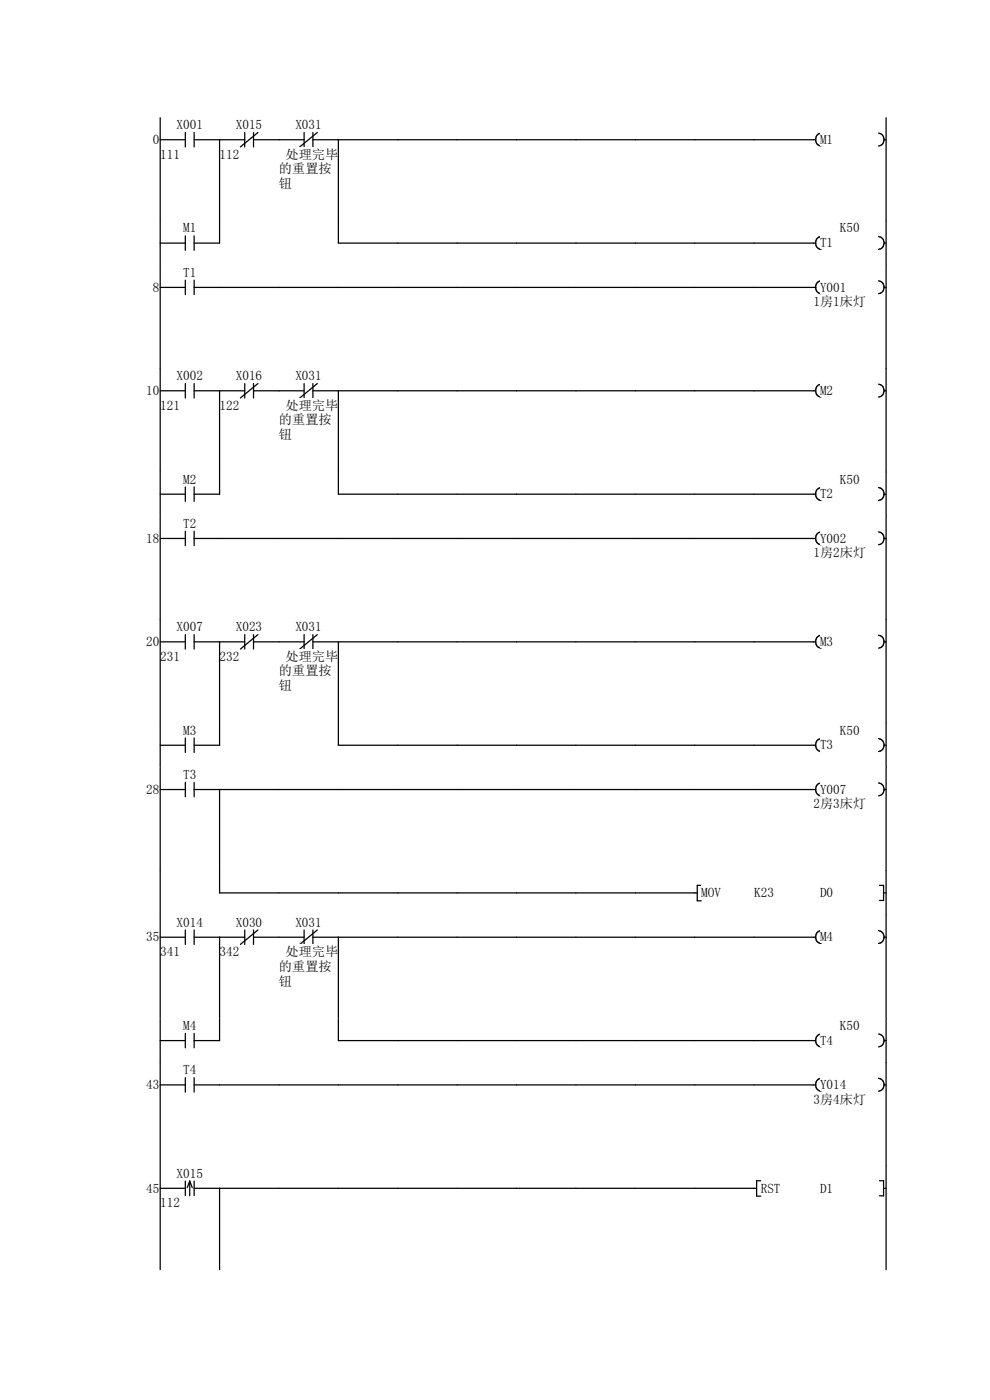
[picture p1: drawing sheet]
<svg xmlns="http://www.w3.org/2000/svg" width="210mm" height="297mm" viewBox="0 0 210 297" stroke-linecap="round" stroke-linejoin="round" font-family="sans-serif">
<path d="M34 29.6h5.3M39.3 28.1v3.1M41.2 29.6h5.4M41.2 28.1v3.1" fill="none" stroke="#070000" stroke-width=".27"/>
<path d="M34 31.2h4.2v2.8h-4.2z" fill="#fff"/>
<path d="M34 25v21.9" fill="none" stroke="#070000" stroke-width=".27"/>
<path d="M50 25h5.6v2.8h-5.6z" fill="#fff"/>
<path d="M46.6 29.6h5.3M51.9 28.1v3.1M53.8 29.6h5.4M53.8 28.1v3.1M54.7 28.1l-3.7 3.1" fill="none" stroke="#070000" stroke-width=".27"/>
<path d="M46.6 31.2h4.2v2.8h-4.2z" fill="#fff"/>
<path d="M46.6 29.6v17.3" fill="none" stroke="#070000" stroke-width=".27"/>
<path d="M62.7 25h5.5v2.8h-5.5z" fill="#fff"/>
<path d="M59.2 29.6h5.3M64.5 28.1v3.1M66.4 29.6h5.4M66.4 28.1v3.1M67.3 28.1l-3.7 3.1" fill="none" stroke="#070000" stroke-width=".27"/>
<g fill="#fff">
<path d="M59.2 31.2h12.6v2.8h-12.6z"/>
<path d="M59.2 34.4h11.2v2.8h-11.2z"/>
<path d="M59.2 37.5h2.9v2.8h-2.9z"/>
</g>
<path d="M173 29.6h-101.2v17.3M174.2 28.2a1.38 1.38 0 0 0-1.2 1.4 1.38 1.38 0 0 0 1.2 1.4" fill="none" stroke="#070000" stroke-width=".27"/>
<path d="M173.9 28.1h2.8v2.8h-2.8z" fill="#fff"/>
<path d="M186.4 28.2a1.38 1.38 0 0 1 1.2 1.4 1.38 1.38 0 0 1-1.2 1.4M187.5 29.6h.5M188 25v21.9" fill="none" stroke="#070000" stroke-width=".27"/>
<g fill="#fff">
<path d="M20 46.9h14v9.4h-14z"/>
<path d="M34 46.9h12.6v9.4h-12.6z"/>
<path d="M46.6 46.9h12.6v9.4h-12.6z"/>
<path d="M59.2 46.9h12.6v9.4h-12.6z"/>
<path d="M71.8 46.9h12.6v9.4h-12.6z"/>
<path d="M84.4 46.9h12.6v9.4h-12.6z"/>
<path d="M97 46.9h12.6v9.4h-12.6z"/>
<path d="M109.6 46.9h12.6v9.4h-12.6z"/>
<path d="M122.2 46.9h12.6v9.4h-12.6z"/>
<path d="M134.8 46.9h12.6v9.4h-12.6z"/>
<path d="M147.4 46.9h12.6v9.4h-12.6z"/>
<path d="M160 46.9h12.6v9.4h-12.6z"/>
<path d="M172.6 46.9h15.4v9.4h-15.4z"/>
<path d="M38.9 46.9h2.8v2.8h-2.8z"/>
</g>
<path d="M34 51.6h5.3M34 46.9v9.4M39.3 50v3.1M41.2 50v3.1M46.6 46.9v4.7h-5.4M71.8 46.9v4.7h101.2M174.2 50.2a1.39 1.39 0 0 0-1.2 1.3 1.39 1.39 0 0 0 1.2 1.4" fill="none" stroke="#070000" stroke-width=".27"/>
<g fill="#fff">
<path d="M178.2 46.9h4.2v2.8h-4.2z"/>
<path d="M173.9 50h2.8v2.8h-2.8z"/>
</g>
<path d="M186.4 50.2a1.38 1.38 0 0 1 1.2 1.3 1.38 1.38 0 0 1-1.2 1.4M187.5 51.6h.5M188 46.9v9.4" fill="none" stroke="#070000" stroke-width=".27"/>
<g fill="#fff">
<path d="M20 56.3h14v22h-14z"/>
<path d="M34 56.3h12.6v22h-12.6z"/>
<path d="M46.6 56.3h12.6v22h-12.6z"/>
<path d="M59.2 56.3h12.6v22h-12.6z"/>
<path d="M71.8 56.3h12.6v22h-12.6z"/>
<path d="M84.4 56.3h12.6v22h-12.6z"/>
<path d="M97 56.3h12.6v22h-12.6z"/>
<path d="M109.6 56.3h12.6v22h-12.6z"/>
<path d="M122.2 56.3h12.6v22h-12.6z"/>
<path d="M134.8 56.3h12.6v22h-12.6z"/>
<path d="M147.4 56.3h12.6v22h-12.6z"/>
<path d="M160 56.3h12.6v22h-12.6z"/>
<path d="M172.6 56.3h15.4v22h-15.4z"/>
<path d="M32.4 59.4h1.4v2.8h-1.4z"/>
<path d="M38.9 56.3h2.8v2.8h-2.8z"/>
</g>
<path d="M34 56.3v21.9M39.3 59.4v3.1M41.2 59.4v3.1M174.2 59.6a1.39 1.39 0 0 0-1.2 1.3 1.39 1.39 0 0 0 1.2 1.4M34 61h5.3M41.2 61h131.8" fill="none" stroke="#070000" stroke-width=".27"/>
<path d="M173.9 59.4h5.6v2.8h-5.6z" fill="#fff"/>
<path d="M186.4 59.6a1.38 1.38 0 0 1 1.2 1.3 1.38 1.38 0 0 1-1.2 1.4M187.5 61h.5" fill="none" stroke="#070000" stroke-width=".27"/>
<path d="M172.6 62.6h11.2v2.8h-11.2z" fill="#fff"/>
<path d="M188 56.3v21.9" fill="none" stroke="#070000" stroke-width=".27"/>
<g fill="#fff">
<path d="M20 78.3h14v21.9h-14z"/>
<path d="M34 78.3h12.6v21.9h-12.6z"/>
<path d="M46.6 78.3h12.6v21.9h-12.6z"/>
<path d="M59.2 78.3h12.6v21.9h-12.6z"/>
<path d="M71.8 78.3h12.6v21.9h-12.6z"/>
<path d="M84.4 78.3h12.6v21.9h-12.6z"/>
<path d="M97 78.3h12.6v21.9h-12.6z"/>
<path d="M109.6 78.3h12.6v21.9h-12.6z"/>
<path d="M122.2 78.3h12.6v21.9h-12.6z"/>
<path d="M134.8 78.3h12.6v21.9h-12.6z"/>
<path d="M147.4 78.3h12.6v21.9h-12.6z"/>
<path d="M160 78.3h12.6v21.9h-12.6z"/>
<path d="M172.6 78.3h15.4v21.9h-15.4z"/>
<path d="M31 81.4h2.8v2.8h-2.8z"/>
<path d="M37.5 78.2h5.6v2.8h-5.6z"/>
</g>
<path d="M34 82.9h5.3M39.3 81.4v3M41.2 82.9h5.4M41.2 81.4v3" fill="none" stroke="#070000" stroke-width=".27"/>
<path d="M34 84.5h4.2v2.8h-4.2z" fill="#fff"/>
<path d="M34 78.2v22" fill="none" stroke="#070000" stroke-width=".27"/>
<path d="M50 78.2h5.6v2.8h-5.6z" fill="#fff"/>
<path d="M46.6 82.9h5.3M51.9 81.4v3M53.8 82.9h5.4M53.8 81.4v3M54.7 81.4l-3.7 3" fill="none" stroke="#070000" stroke-width=".27"/>
<path d="M46.6 84.5h4.2v2.8h-4.2z" fill="#fff"/>
<path d="M46.6 82.9v17.3" fill="none" stroke="#070000" stroke-width=".27"/>
<path d="M62.7 78.2h5.5v2.8h-5.5z" fill="#fff"/>
<path d="M59.2 82.9h5.3M64.5 81.4v3M66.4 82.9h5.4M66.4 81.4v3M67.3 81.4l-3.7 3" fill="none" stroke="#070000" stroke-width=".27"/>
<g fill="#fff">
<path d="M59.2 84.5h12.6v2.8h-12.6z"/>
<path d="M59.2 87.6h11.2v2.8h-11.2z"/>
<path d="M59.2 90.8h2.9v2.8h-2.9z"/>
</g>
<path d="M173 82.9h-101.2v17.3M174.2 81.5a1.39 1.39 0 0 0-1.2 1.4 1.39 1.39 0 0 0 1.2 1.3" fill="none" stroke="#070000" stroke-width=".27"/>
<path d="M173.9 81.4h2.8v2.8h-2.8z" fill="#fff"/>
<path d="M188 78.2v22M186.4 81.5a1.38 1.38 0 0 1 1.2 1.4 1.38 1.38 0 0 1-1.2 1.3M187.5 82.9h.5" fill="none" stroke="#070000" stroke-width=".27"/>
<g fill="#fff">
<path d="M20 100.2h14v9.4h-14z"/>
<path d="M34 100.2h12.6v9.4h-12.6z"/>
<path d="M46.6 100.2h12.6v9.4h-12.6z"/>
<path d="M59.2 100.2h12.6v9.4h-12.6z"/>
<path d="M71.8 100.2h12.6v9.4h-12.6z"/>
<path d="M84.4 100.2h12.6v9.4h-12.6z"/>
<path d="M97 100.2h12.6v9.4h-12.6z"/>
<path d="M109.6 100.2h12.6v9.4h-12.6z"/>
<path d="M122.2 100.2h12.6v9.4h-12.6z"/>
<path d="M134.8 100.2h12.6v9.4h-12.6z"/>
<path d="M147.4 100.2h12.6v9.4h-12.6z"/>
<path d="M160 100.2h12.6v9.4h-12.6z"/>
<path d="M172.6 100.2h15.4v9.4h-15.4z"/>
<path d="M38.9 100.2h2.8v2.8h-2.8z"/>
</g>
<path d="M34 104.8h5.3M34 100.2v9.4M39.3 103.3v3.1M41.2 103.3v3.1M46.6 100.2v4.6h-5.4M71.8 100.2v4.6h101.2M174.2 103.4a1.38 1.38 0 0 0-1.2 1.4 1.38 1.38 0 0 0 1.2 1.4" fill="none" stroke="#070000" stroke-width=".27"/>
<g fill="#fff">
<path d="M178.2 100.2h4.2v2.8h-4.2z"/>
<path d="M173.9 103.3h2.8v2.8h-2.8z"/>
</g>
<path d="M186.4 103.4a1.38 1.38 0 0 1 1.2 1.4 1.38 1.38 0 0 1-1.2 1.4M187.5 104.8h.5M188 100.2v9.4" fill="none" stroke="#070000" stroke-width=".27"/>
<g fill="#fff">
<path d="M20 109.6h14v21.9h-14z"/>
<path d="M34 109.6h12.6v21.9h-12.6z"/>
<path d="M46.6 109.6h12.6v21.9h-12.6z"/>
<path d="M59.2 109.6h12.6v21.9h-12.6z"/>
<path d="M71.8 109.6h12.6v21.9h-12.6z"/>
<path d="M84.4 109.6h12.6v21.9h-12.6z"/>
<path d="M97 109.6h12.6v21.9h-12.6z"/>
<path d="M109.6 109.6h12.6v21.9h-12.6z"/>
<path d="M122.2 109.6h12.6v21.9h-12.6z"/>
<path d="M134.8 109.6h12.6v21.9h-12.6z"/>
<path d="M147.4 109.6h12.6v21.9h-12.6z"/>
<path d="M160 109.6h12.6v21.9h-12.6z"/>
<path d="M172.6 109.6h15.4v21.9h-15.4z"/>
<path d="M31 112.7h2.8v2.8h-2.8z"/>
<path d="M38.9 109.6h2.8v2.8h-2.8z"/>
</g>
<path d="M34 114.2h5.3M34 109.6v21.9M39.3 112.7v3.1M41.2 114.2h131.8M41.2 112.7v3.1M174.2 112.8a1.39 1.39 0 0 0-1.2 1.4 1.39 1.39 0 0 0 1.2 1.4" fill="none" stroke="#070000" stroke-width=".27"/>
<path d="M173.9 112.7h5.6v2.8h-5.6z" fill="#fff"/>
<path d="M186.4 112.8a1.38 1.38 0 0 1 1.2 1.4 1.38 1.38 0 0 1-1.2 1.4M187.5 114.2h.5" fill="none" stroke="#070000" stroke-width=".27"/>
<path d="M172.6 115.8h11.2v2.8h-11.2z" fill="#fff"/>
<path d="M188 109.6v21.9" fill="none" stroke="#070000" stroke-width=".27"/>
<g fill="#fff">
<path d="M20 131.5h14v22h-14z"/>
<path d="M34 131.5h12.6v22h-12.6z"/>
<path d="M46.6 131.5h12.6v22h-12.6z"/>
<path d="M59.2 131.5h12.6v22h-12.6z"/>
<path d="M71.8 131.5h12.6v22h-12.6z"/>
<path d="M84.4 131.5h12.6v22h-12.6z"/>
<path d="M97 131.5h12.6v22h-12.6z"/>
<path d="M109.6 131.5h12.6v22h-12.6z"/>
<path d="M122.2 131.5h12.6v22h-12.6z"/>
<path d="M134.8 131.5h12.6v22h-12.6z"/>
<path d="M147.4 131.5h12.6v22h-12.6z"/>
<path d="M160 131.5h12.6v22h-12.6z"/>
<path d="M172.6 131.5h15.4v22h-15.4z"/>
<path d="M31 134.6h2.8v2.8h-2.8z"/>
<path d="M37.5 131.5h5.6v2.8h-5.6z"/>
</g>
<path d="M34 136.2h5.3M39.3 134.6v3.1M41.2 136.2h5.4M41.2 134.6v3.1" fill="none" stroke="#070000" stroke-width=".27"/>
<path d="M34 137.8h4.2v2.7h-4.2z" fill="#fff"/>
<path d="M34 131.5v21.9" fill="none" stroke="#070000" stroke-width=".27"/>
<path d="M50 131.5h5.6v2.8h-5.6z" fill="#fff"/>
<path d="M46.6 136.2h5.3M51.9 134.6v3.1M53.8 136.2h5.4M53.8 134.6v3.1M54.7 134.6l-3.7 3.1" fill="none" stroke="#070000" stroke-width=".27"/>
<path d="M46.6 137.8h4.2v2.7h-4.2z" fill="#fff"/>
<path d="M46.6 136.2v17.2" fill="none" stroke="#070000" stroke-width=".27"/>
<path d="M62.7 131.5h5.5v2.8h-5.5z" fill="#fff"/>
<path d="M59.2 136.2h5.3M64.5 134.6v3.1M66.4 136.2h5.4M66.4 134.6v3.1M67.3 134.6l-3.7 3.1" fill="none" stroke="#070000" stroke-width=".27"/>
<g fill="#fff">
<path d="M59.2 137.8h12.6v2.7h-12.6z"/>
<path d="M59.2 140.9h11.2v2.8h-11.2z"/>
<path d="M59.2 144h2.9v2.8h-2.9z"/>
</g>
<path d="M173 136.2h-101.2v17.2M174.2 134.8a1.39 1.39 0 0 0-1.2 1.3 1.39 1.39 0 0 0 1.2 1.4" fill="none" stroke="#070000" stroke-width=".27"/>
<path d="M173.9 134.6h2.8v2.8h-2.8z" fill="#fff"/>
<path d="M186.4 134.8a1.38 1.38 0 0 1 1.2 1.3 1.38 1.38 0 0 1-1.2 1.4M187.5 136.2h.5M188 131.5v21.9" fill="none" stroke="#070000" stroke-width=".27"/>
<g fill="#fff">
<path d="M20 153.5h14v9.4h-14z"/>
<path d="M34 153.5h12.6v9.4h-12.6z"/>
<path d="M46.6 153.5h12.6v9.4h-12.6z"/>
<path d="M59.2 153.5h12.6v9.4h-12.6z"/>
<path d="M71.8 153.5h12.6v9.4h-12.6z"/>
<path d="M84.4 153.5h12.6v9.4h-12.6z"/>
<path d="M97 153.5h12.6v9.4h-12.6z"/>
<path d="M109.6 153.5h12.6v9.4h-12.6z"/>
<path d="M122.2 153.5h12.6v9.4h-12.6z"/>
<path d="M134.8 153.5h12.6v9.4h-12.6z"/>
<path d="M147.4 153.5h12.6v9.4h-12.6z"/>
<path d="M160 153.5h12.6v9.4h-12.6z"/>
<path d="M172.6 153.5h15.4v9.4h-15.4z"/>
<path d="M38.9 153.4h2.8v2.8h-2.8z"/>
</g>
<path d="M34 158.1h5.3M34 153.4v9.4M39.3 156.6v3M41.2 156.6v3M46.6 153.4v4.7h-5.4M71.8 153.4v4.7h101.2M174.2 156.7a1.39 1.39 0 0 0-1.2 1.4 1.39 1.39 0 0 0 1.2 1.3" fill="none" stroke="#070000" stroke-width=".27"/>
<g fill="#fff">
<path d="M178.2 153.4h4.2v2.8h-4.2z"/>
<path d="M173.9 156.5h2.8v2.8h-2.8z"/>
</g>
<path d="M186.4 156.7a1.38 1.38 0 0 1 1.2 1.4 1.38 1.38 0 0 1-1.2 1.3M187.5 158.1h.5M188 153.4v9.4" fill="none" stroke="#070000" stroke-width=".27"/>
<g fill="#fff">
<path d="M20 162.9h14v21.9h-14z"/>
<path d="M34 162.9h12.6v21.9h-12.6z"/>
<path d="M46.6 162.9h12.6v21.9h-12.6z"/>
<path d="M59.2 162.9h12.6v21.9h-12.6z"/>
<path d="M71.8 162.9h12.6v21.9h-12.6z"/>
<path d="M84.4 162.9h12.6v21.9h-12.6z"/>
<path d="M97 162.9h12.6v21.9h-12.6z"/>
<path d="M109.6 162.9h12.6v21.9h-12.6z"/>
<path d="M122.2 162.9h12.6v21.9h-12.6z"/>
<path d="M134.8 162.9h12.6v21.9h-12.6z"/>
<path d="M147.4 162.9h12.6v21.9h-12.6z"/>
<path d="M160 162.9h12.6v21.9h-12.6z"/>
<path d="M172.6 162.9h15.4v21.9h-15.4z"/>
<path d="M31 165.9h2.8v2.8h-2.8z"/>
<path d="M38.9 162.8h2.8v2.8h-2.8z"/>
</g>
<path d="M34 167.5h5.3M34 162.8v22M39.3 166v3M41.2 167.5h131.8M41.2 166v3M46.6 167.5v17.3M174.2 166.1a1.39 1.39 0 0 0-1.2 1.4 1.39 1.39 0 0 0 1.2 1.3" fill="none" stroke="#070000" stroke-width=".27"/>
<path d="M173.9 165.9h5.6v2.8h-5.6z" fill="#fff"/>
<path d="M186.4 166.1a1.38 1.38 0 0 1 1.2 1.4 1.38 1.38 0 0 1-1.2 1.3M187.5 167.5h.5" fill="none" stroke="#070000" stroke-width=".27"/>
<path d="M172.6 169.1h11.2v2.8h-11.2z" fill="#fff"/>
<path d="M188 162.8v22" fill="none" stroke="#070000" stroke-width=".27"/>
<g fill="#fff">
<path d="M20 184.8h14v9.4h-14z"/>
<path d="M34 184.8h12.6v9.4h-12.6z"/>
<path d="M46.6 184.8h12.6v9.4h-12.6z"/>
<path d="M59.2 184.8h12.6v9.4h-12.6z"/>
<path d="M71.8 184.8h12.6v9.4h-12.6z"/>
<path d="M84.4 184.8h12.6v9.4h-12.6z"/>
<path d="M97 184.8h12.6v9.4h-12.6z"/>
<path d="M109.6 184.8h12.6v9.4h-12.6z"/>
<path d="M122.2 184.8h12.6v9.4h-12.6z"/>
<path d="M134.8 184.8h12.6v9.4h-12.6z"/>
<path d="M147.4 184.8h40.6v9.4h-40.6z"/>
</g>
<path d="M34 184.8v9.4M46.6 184.8v4.6h101.3M148.8 187.8h-.9v3.3h.9" fill="none" stroke="#070000" stroke-width=".27"/>
<g fill="#fff">
<path d="M148.8 187.9h4.2v2.8h-4.2z"/>
<path d="M160 187.9h4.2v2.8h-4.2z"/>
<path d="M173.9 187.9h2.9v2.8h-2.9z"/>
</g>
<path d="M186.6 187.8h.8v3.2h-.8M187.4 189.4h.6M188 184.8v9.4" fill="none" stroke="#070000" stroke-width=".27"/>
<g fill="#fff">
<path d="M20 194.2h14v21.9h-14z"/>
<path d="M34 194.2h12.6v21.9h-12.6z"/>
<path d="M46.6 194.2h12.6v21.9h-12.6z"/>
<path d="M59.2 194.2h12.6v21.9h-12.6z"/>
<path d="M71.8 194.2h12.6v21.9h-12.6z"/>
<path d="M84.4 194.2h12.6v21.9h-12.6z"/>
<path d="M97 194.2h12.6v21.9h-12.6z"/>
<path d="M109.6 194.2h12.6v21.9h-12.6z"/>
<path d="M122.2 194.2h12.6v21.9h-12.6z"/>
<path d="M134.8 194.2h12.6v21.9h-12.6z"/>
<path d="M147.4 194.2h12.6v21.9h-12.6z"/>
<path d="M160 194.2h12.6v21.9h-12.6z"/>
<path d="M172.6 194.2h15.4v21.9h-15.4z"/>
<path d="M31 197.3h2.8v2.8h-2.8z"/>
<path d="M37.5 194.1h5.6v2.8h-5.6z"/>
</g>
<path d="M34 198.8h5.3M39.3 197.3v3.1M41.2 198.8h5.4M41.2 197.3v3.1" fill="none" stroke="#070000" stroke-width=".27"/>
<path d="M34 200.4h4.2v2.8h-4.2z" fill="#fff"/>
<path d="M34 194.2v21.9" fill="none" stroke="#070000" stroke-width=".27"/>
<path d="M50 194.1h5.6v2.8h-5.6z" fill="#fff"/>
<path d="M46.6 198.8h5.3M51.9 197.3v3.1M53.8 198.8h5.4M53.8 197.3v3.1M54.7 197.3l-3.7 3.1" fill="none" stroke="#070000" stroke-width=".27"/>
<path d="M46.6 200.4h4.2v2.8h-4.2z" fill="#fff"/>
<path d="M46.6 198.8v17.3" fill="none" stroke="#070000" stroke-width=".27"/>
<path d="M62.7 194.1h5.5v2.8h-5.5z" fill="#fff"/>
<path d="M59.2 198.8h5.3M64.5 197.3v3.1M66.4 198.8h5.4M66.4 197.3v3.1M67.3 197.3l-3.7 3.1" fill="none" stroke="#070000" stroke-width=".27"/>
<g fill="#fff">
<path d="M59.2 200.4h12.6v2.8h-12.6z"/>
<path d="M59.2 203.5h11.2v2.8h-11.2z"/>
<path d="M59.2 206.7h2.9v2.8h-2.9z"/>
</g>
<path d="M173 198.8h-101.2v17.3M174.2 197.4a1.39 1.39 0 0 0-1.2 1.4 1.39 1.39 0 0 0 1.2 1.4" fill="none" stroke="#070000" stroke-width=".27"/>
<path d="M173.9 197.3h2.8v2.8h-2.8z" fill="#fff"/>
<path d="M186.4 197.4a1.38 1.38 0 0 1 1.2 1.4 1.38 1.38 0 0 1-1.2 1.4M187.5 198.8h.5M188 194.2v21.9" fill="none" stroke="#070000" stroke-width=".27"/>
<g fill="#fff">
<path d="M20 216.1h14v9.4h-14z"/>
<path d="M34 216.1h12.6v9.4h-12.6z"/>
<path d="M46.6 216.1h12.6v9.4h-12.6z"/>
<path d="M59.2 216.1h12.6v9.4h-12.6z"/>
<path d="M71.8 216.1h12.6v9.4h-12.6z"/>
<path d="M84.4 216.1h12.6v9.4h-12.6z"/>
<path d="M97 216.1h12.6v9.4h-12.6z"/>
<path d="M109.6 216.1h12.6v9.4h-12.6z"/>
<path d="M122.2 216.1h12.6v9.4h-12.6z"/>
<path d="M134.8 216.1h12.6v9.4h-12.6z"/>
<path d="M147.4 216.1h12.6v9.4h-12.6z"/>
<path d="M160 216.1h12.6v9.4h-12.6z"/>
<path d="M172.6 216.1h15.4v9.4h-15.4z"/>
<path d="M38.9 216.1h2.8v2.8h-2.8z"/>
</g>
<path d="M34 216.1v9.4M39.3 219.2v3.1M41.2 219.2v3.1M46.6 216.1v4.7h-5.4M71.8 216.1v4.7h101.2M174.2 219.4a1.39 1.39 0 0 0-1.2 1.3 1.39 1.39 0 0 0 1.2 1.4M34 220.8h5.3" fill="none" stroke="#070000" stroke-width=".27"/>
<g fill="#fff">
<path d="M178.2 216.1h4.2v2.8h-4.2z"/>
<path d="M173.9 219.2h2.8v2.8h-2.8z"/>
</g>
<path d="M186.4 219.4a1.38 1.38 0 0 1 1.2 1.3 1.38 1.38 0 0 1-1.2 1.4M188 216.1v9.4M187.5 220.8h.5" fill="none" stroke="#070000" stroke-width=".27"/>
<g fill="#fff">
<path d="M20 225.5h14v21.9h-14z"/>
<path d="M34 225.5h12.6v21.9h-12.6z"/>
<path d="M46.6 225.5h12.6v21.9h-12.6z"/>
<path d="M59.2 225.5h12.6v21.9h-12.6z"/>
<path d="M71.8 225.5h12.6v21.9h-12.6z"/>
<path d="M84.4 225.5h12.6v21.9h-12.6z"/>
<path d="M97 225.5h12.6v21.9h-12.6z"/>
<path d="M109.6 225.5h12.6v21.9h-12.6z"/>
<path d="M122.2 225.5h12.6v21.9h-12.6z"/>
<path d="M134.8 225.5h12.6v21.9h-12.6z"/>
<path d="M147.4 225.5h12.6v21.9h-12.6z"/>
<path d="M160 225.5h12.6v21.9h-12.6z"/>
<path d="M172.6 225.5h15.4v21.9h-15.4z"/>
<path d="M31 228.6h2.8v2.8h-2.8z"/>
<path d="M38.9 225.5h2.8v2.8h-2.8z"/>
</g>
<path d="M34 230.2h5.3M34 225.5v21.9M39.3 228.6v3.1M41.2 230.2h131.8M41.2 228.6v3.1M174.2 228.8a1.39 1.39 0 0 0-1.2 1.3 1.39 1.39 0 0 0 1.2 1.4" fill="none" stroke="#070000" stroke-width=".27"/>
<path d="M173.9 228.6h5.6v2.8h-5.6z" fill="#fff"/>
<path d="M186.4 228.8a1.38 1.38 0 0 1 1.2 1.3 1.38 1.38 0 0 1-1.2 1.4M187.5 230.2h.5" fill="none" stroke="#070000" stroke-width=".27"/>
<path d="M172.6 231.8h11.2v2.8h-11.2z" fill="#fff"/>
<path d="M188 225.5v21.9" fill="none" stroke="#070000" stroke-width=".27"/>
<g fill="#fff">
<path d="M20 247.4h14v22h-14z"/>
<path d="M34 247.4h12.6v22h-12.6z"/>
<path d="M46.6 247.4h12.6v22h-12.6z"/>
<path d="M59.2 247.4h12.6v22h-12.6z"/>
<path d="M71.8 247.4h12.6v22h-12.6z"/>
<path d="M84.4 247.4h12.6v22h-12.6z"/>
<path d="M97 247.4h12.6v22h-12.6z"/>
<path d="M109.6 247.4h12.6v22h-12.6z"/>
<path d="M122.2 247.4h12.6v22h-12.6z"/>
<path d="M134.8 247.4h12.6v22h-12.6z"/>
<path d="M147.4 247.4h12.6v22h-12.6z"/>
<path d="M160 247.4h28v22h-28z"/>
<path d="M31 250.6h2.8v2.8h-2.8z"/>
<path d="M37.5 247.4h5.6v2.8h-5.6z"/>
</g>
<path d="M34 252.1h5.3M39.3 250.6v3M40.2 250.6v3.1M40.2 250.6l.6 1.4M40.2 250.6l-.5 1.4M41.2 252.1h5.4M41.2 250.6v3" fill="none" stroke="#070000" stroke-width=".27"/>
<path d="M34 253.7h4.2v2.8h-4.2z" fill="#fff"/>
<path d="M34 247.4v22M160.5 252.1h-113.9v17.3M161.4 250.5h-.9v3.3h.9" fill="none" stroke="#070000" stroke-width=".27"/>
<g fill="#fff">
<path d="M161.4 250.6h4.2v2.8h-4.2z"/>
<path d="M173.9 250.6h2.9v2.8h-2.9z"/>
</g>
<path d="M186.6 250.5h.8v3.2h-.8M187.4 252.1h.6M188 247.4v22" fill="none" stroke="#070000" stroke-width=".27"/>
<g font-size="2.8">
<text x="37.5" y="27.4">X001</text>
<text x="50" y="27.4">X015</text>
<text x="62.7" y="27.4">X031</text>
<text x="32.4" y="30.5">0</text>
<text x="34" y="33.7">111</text>
<text x="46.6" y="33.7">112</text>
<text x="60.6" y="33.7">处理完毕</text>
<text x="173.9" y="30.5">M1</text>
<text x="59.2" y="36.8">的重置按</text>
<text x="59.2" y="39.9">钮</text>
<text x="38.9" y="49.3">M1</text>
<text x="173.9" y="52.5">T1</text>
<text x="178.2" y="49.3">K50</text>
<text x="38.9" y="58.7">T1</text>
<text x="32.4" y="61.8">8</text>
<text x="172.6" y="65">1房1床灯</text>
<text x="173.9" y="61.8">Y001</text>
<text x="31" y="83.8">10</text>
<text x="37.5" y="80.6">X002</text>
<text x="50" y="80.6">X016</text>
<text x="62.7" y="80.6">X031</text>
<text x="173.9" y="83.8">M2</text>
<text x="34" y="86.9">121</text>
<text x="46.6" y="86.9">122</text>
<text x="60.6" y="86.9">处理完毕</text>
<text x="59.2" y="90">的重置按</text>
<text x="59.2" y="93.2">钮</text>
<text x="38.9" y="102.6">M2</text>
<text x="173.9" y="105.7">T2</text>
<text x="178.2" y="102.6">K50</text>
<text x="38.9" y="112">T2</text>
<text x="31" y="115.1">18</text>
<text x="172.6" y="118.2">1房2床灯</text>
<text x="173.9" y="115.1">Y002</text>
<text x="31" y="137">20</text>
<text x="37.5" y="133.9">X007</text>
<text x="50" y="133.9">X023</text>
<text x="62.7" y="133.9">X031</text>
<text x="173.9" y="137">M3</text>
<text x="34" y="140.2">231</text>
<text x="46.6" y="140.2">232</text>
<text x="59.2" y="143.3">的重置按</text>
<text x="60.6" y="140.2">处理完毕</text>
<text x="59.2" y="146.4">钮</text>
<text x="38.9" y="155.8">M3</text>
<text x="178.2" y="155.8">K50</text>
<text x="173.9" y="159">T3</text>
<text x="38.9" y="165.2">T3</text>
<text x="31" y="168.4">28</text>
<text x="172.6" y="171.5">2房3床灯</text>
<text x="173.9" y="168.4">Y007</text>
<text x="148.8" y="190.3">MOV</text>
<text x="160" y="190.3">K23</text>
<text x="173.9" y="190.3">D0</text>
<text x="37.5" y="196.6">X014</text>
<text x="50" y="196.6">X030</text>
<text x="62.7" y="196.6">X031</text>
<text x="31" y="199.7">35</text>
<text x="34" y="202.8">341</text>
<text x="46.6" y="202.8">342</text>
<text x="60.6" y="202.8">处理完毕</text>
<text x="173.9" y="199.7">M4</text>
<text x="59.2" y="206">的重置按</text>
<text x="59.2" y="209.1">钮</text>
<text x="38.9" y="218.5">M4</text>
<text x="173.9" y="221.6">T4</text>
<text x="178.2" y="218.5">K50</text>
<text x="38.9" y="227.9">T4</text>
<text x="31" y="231.1">43</text>
<text x="173.9" y="231.1">Y014</text>
<text x="172.6" y="234.2">3房4床灯</text>
<text x="37.5" y="249.9">X015</text>
<text x="31" y="253">45</text>
<text x="34" y="256.1">112</text>
<text x="161.4" y="253">RST</text>
<text x="173.9" y="253">D1</text>
</g>
</svg>
